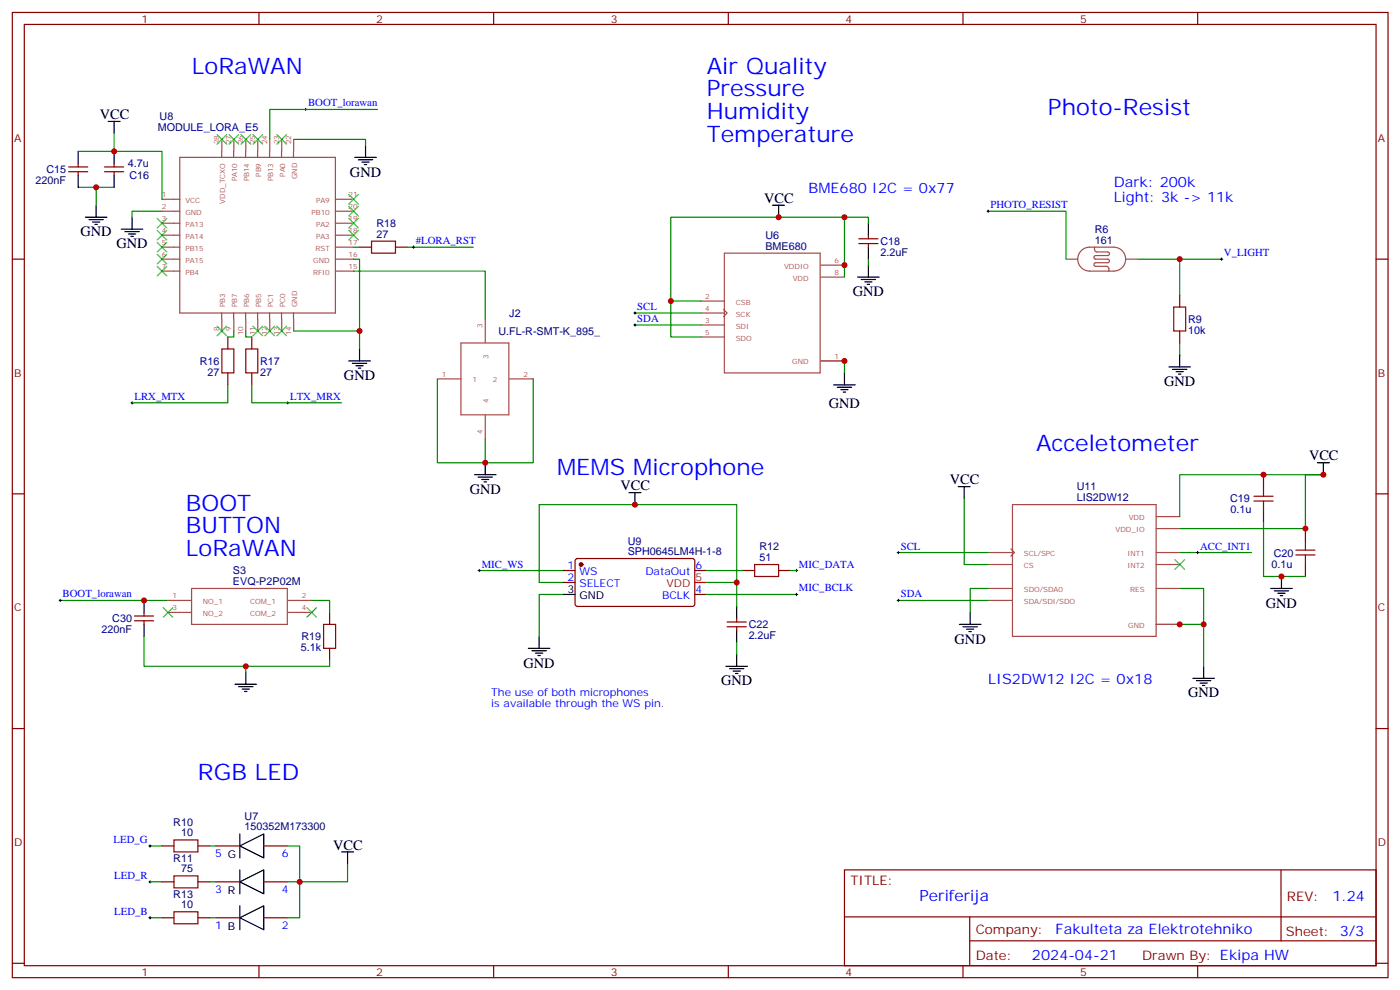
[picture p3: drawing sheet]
<svg xmlns="http://www.w3.org/2000/svg" width="413mm" height="292mm" viewBox="0 0 413 292" stroke-linecap="round" stroke-linejoin="round" font-family="sans-serif">
<g fill="none" stroke="#870000" stroke-width=".35">
<path d="M3.6 3.7h405.4v284.3h-405.4zM7.2 7.2h398.2v277.3h-398.2zM76.3 3.7v3.5M145.5 3.7v3.5M214.6 3.7v3.5M283.7 3.7v3.5M352.9 3.7v3.5M20.2 49.2h5.7M20.2 50.6h5.7M23 48.1v1.1M23 50.6v1M30.8 49.2h5.6"/>
<path d="M30.8 50.6h5.6M33.6 48.1v1.1M33.6 50.6v1M3.6 76.3h3.6M105.9 72.8h3.6M116.5 72.8h3.6M253 71.8h5.7M253 70.3h5.7M255.9 69.3v1M255.9 71.8v1M405.4 76.3h3.6M67.1 99.3v3.5"/>
<path d="M74.2 99.3v3.5M347.6 86.9v3.6M347.6 97.5v3.5M67.1 109.9v3.5M74.2 109.9v3.5M372.3 139.8v3.6M3.6 145.5h3.6M372.3 150.4v3.6M384.6 155.7v3.5M405.4 145.5h3.6M165.9 168.1h3.5M165.9 171.6h3.5"/>
<path d="M169.7 164.7l.4-.2 34.2 .1 .4 .6v13l-.7 .4h-34.1l-.5-.7v-12.7zM204.7 168.1h3.5M204.7 175.1h3.5M218.8 168.1h3.6M229.4 168.1h3.5M384.6 166.3v3.5M39.6 181.5h5.7M39.6 182.9h5.7M42.4 180.4v1.1M42.4 182.9v1M97.1 180.4v3.5M97.1 191v3.5"/>
<path d="M214.2 184.6h5.7M214.2 183.2h5.7M217.1 182.2v1M217.1 184.6v1.1M3.6 214.6h3.6M405.4 214.6h3.6M47.7 259.8h3.6M47.7 249.2h3.6M58.3 259.8h3.5M58.3 249.2h3.5M63.6 259.8h7.1M63.6 249.2h7.1"/>
<path d="M77.7 259.8h7.1M77.7 249.2h7.1M248.8 256.3h156.6v28.2h-156.6zM377.4 256.3v20.9M47.7 270.4h3.6M58.3 270.4h3.5M63.6 270.4h7.1M77.7 270.4h7.1M248.8 270.1h156.5M285.7 277.2h119.6M285.7 270.1v14.1M3.6 283.8h3.6"/>
<path d="M76.3 284.5v3.5M145.5 284.5v3.5M214.6 284.5v3.5M283.7 284.5v3.5M352.9 284.5v3.5M405.4 283.8h3.6"/>
</g>
<g fill="none" stroke="#a64a4a" stroke-width=".35">
<path d="M47.7 58.7h5.3M53 46.4h45.8v45.8h-45.8zM65.4 41.1l-.1 5.3M68.9 41.1l-.1 5.3M72.4 44.6v1.8M72.4 41.1v3.4M75.9 44.6v1.8M76 41.1v3.4M79.4 44.6v1.8M79.5 41.1v3.4M83 44.6v1.8M83 41.1v3.4"/>
<path d="M86.5 44.6v1.8M86.5 41.1v3.4M98.8 58.7h1.8M100.7 58.7h3.5M47.7 79.9h5.3M47.7 72.8h5.3M47.7 76.3h5.3M47.7 62.2h5.3M47.7 65.8h5.3M47.7 69.3h5.3M98.8 79.9h1.8M98.8 72.8h1.8"/>
<path d="M98.8 76.3h1.8M98.8 62.2h1.8M98.8 65.8h1.8M98.8 69.3h1.8M100.7 79.9h3.5M100.7 72.8h3.5M100.7 76.3h3.5M100.7 62.2h3.5M100.7 65.8h3.5M100.7 69.3h3.5M213.4 74.6h28.2v35.3h-28.2zM241.9 78.1h6.9"/>
<path d="M314.1 76.3h3.5M318.6 73.8a3.5 3.5 0 0 1 2.5-1h7a3.5 3.5 0 0 1 3.6 3.5 3.5 3.5 0 0 1-3.6 3.6h-7a3.5 3.5 0 0 1-3.3-2.2 3.5 3.5 0 0 1 .8-3.9zM322.5 72.8v1l.4 .4h3.5a.53 .53 0 0 1 .5 .6 .53 .53 0 0 1-.5 .5h-3.6a.53 .53 0 0 0-.5 .5 .53 .53 0 0 0 .5 .5h3.6a.53 .53 0 0 1 .5 .6 .53 .53 0 0 1-.5 .5h-3.6a.53 .53 0 0 0-.5 .5 .53 .53 0 0 0 .5 .6h3.5l.4 .4v1M331.8 76.3h3.4M65.3 92.2l.1 5.3M68.8 92.2l.1 5.3M72.4 92.2v1.8M72.4 94v3.5M75.9 92.2v1.8M76 94v3.5M79.4 92.2v1.8M79.5 94v3.5"/>
<path d="M83 92.2v1.8M83 94v3.5M86.5 92.2v1.8M86.5 94v3.5M143 94v6.9M206.5 88.7h6.9M206.5 95.7h6.9M206.5 92.2h6.9M206.5 99.3h6.9M213.2 91.2l1 1-1 1.1M241.9 81.6h6.9M128.9 111.6h6.9"/>
<path d="M135.8 101h14.1v21.2h-14.1zM150.1 111.6h7M241.9 106.3h6.9M143 122.3v7M298.3 148.7h42.3v38.8h-42.3zM340.6 155.7h7M340.6 152.2h7M49.5 176.9h6.9M56.4 173.4h28.3v10.5h-28.3zM84.9 176.9h6.9M291.1 166.3h7M291.1 162.8h7"/>
<path d="M291.1 173.4h7M291.1 176.9h7M297.9 161.7l1 1.1-1 1M340.6 166.3h7M340.6 162.8h7M340.6 173.4h7M49.5 180.4h6.9M84.9 180.4h6.9M340.6 183.9h7"/>
</g>
<circle cx="171.2" cy="166.3" r=".53" fill="#870000" stroke="#870000" stroke-width=".35"/>
<g fill="none" stroke="#000" stroke-width=".35">
<path d="M31.9 35.8h3.5M33.6 35.8v3.5M23 44.6v3.5M23 51.6v3.6M33.6 44.6v3.5M33.6 51.6v3.6M104.5 46.4h6.4M105.6 47.1h4.2M106.6 47.8h2.2M107.4 48.5h.7M107.7 42.8v3.6M25.2 64h6.3"/>
<path d="M26.2 64.7h4.2M27.3 65.4h2.1M28 66.1h.7M28.3 60.5v3.5M35.7 67.5h6.4M36.8 68.2h4.2M37.9 68.9h2.1M38.6 69.6h.7M38.9 64v3.5M227.6 60.5h3.6M229.4 60.5v3.5M255.9 65.8v3.5"/>
<path d="M255.9 72.8v3.5M255.9 78.1v3.5M252.7 81.6h6.3M253.8 82.3h4.2M254.8 83h2.1M255.5 83.7h.7M102.8 106.3h6.3M103.8 107h4.3M104.9 107.7h2.1M105.6 108.4h.7M105.9 102.8v3.5M245.6 113.4h6.4"/>
<path d="M246.7 114.1h4.2M247.8 114.8h2.1M248.5 115.5h.7M248.8 109.9v3.5M344.4 108.1h6.4M345.5 108.8h4.2M346.5 109.5h2.2M347.2 110.2h.7M347.6 104.6v3.5M139.8 139.8h6.4M143 136.3v3.5M388.2 136.3h3.5"/>
<path d="M389.9 136.3v3.5M140.9 140.5h4.2M141.9 141.3h2.1M142.6 142h.7M185.3 145.1h3.5M187.1 145.1v3.6M282.3 143.4h3.6M284.1 143.4v3.5M42.4 176.9v3.5M165.9 175.1h3.5M217.1 178.6v3.6M374.4 173.4h6.4"/>
<path d="M375.5 174.1h4.2M376.5 174.8h2.1M377.2 175.5h.7M377.6 169.8v3.6M42.4 183.9v3.6M72.4 198v3.6M155.7 191h6.3M156.7 191.7h4.3M157.8 192.4h2.1M158.5 193.1h.7M158.9 187.5v3.5M213.9 196.3h6.3"/>
<path d="M214.9 197h4.3M216 197.7h2.1M216.7 198.4h.7M217.1 185.7v3.5M217.1 192.8v3.5M282.7 183.9h6.3M283.7 184.6h4.3M284.8 185.3h2.1M285.5 186.1h.7M285.9 180.4v3.5M351.5 199.8h6.3M354.6 196.3v3.5"/>
<path d="M69.3 201.6h6.3M70.3 202.3h4.2M71.4 203h2.1M72.1 203.7h.7M352.5 200.5h4.3M353.6 201.2h2.1M354.3 201.9h.7M70.7 259.8l7-3.5v7zM70.7 249.2l7-3.5v7zM70.7 245.7v7M70.7 256.3v7M100.6 251h3.6"/>
<path d="M102.4 251v3.5M70.7 270.4l7-3.6v7.1zM70.7 266.8v7.1"/>
</g>
<path d="M204.7 171.6h3.5" fill="none" stroke="#f00" stroke-width=".35"/>
<g fill="none" stroke="#008700" stroke-width=".35">
<path d="M33.6 39.3v5.3h-10.6M111.2 32.2h-31.7v8.9M23 55.2h10.6M28.3 55.2v5.3M33.6 44.6h14.1v14.1M86.5 41.1h21.2v1.7M47.7 62.2h-8.8v1.8M104.2 76.3h1.7v26.5M104.2 79.9h38.8v14.1M104.2 72.8h1.7M120.1 72.8h19.4M248.8 64h7.1v1.8"/>
<path d="M255.9 76.3v1.8M291.1 62.2h23v14.1M335.2 76.3h24.7M347.6 76.3v10.6M68.9 97.5v1.8h-1.8M72.4 97.5v1.8h1.8M86.5 97.5h19.4M187.1 95.7h19.4M187.1 92.2h19.4M197.7 88.7h8.8M248.8 81.6v-17.6h-51.1v35.3h8.8M67.1 113.4v5.3h-28.2"/>
<path d="M74.2 113.4v5.3h26.4M128.9 111.6v24.7h14.1v-7M157.1 111.6v24.7h-14.1M248.8 106.3v3.6M347.6 101v3.6M284.1 146.9v19.4h7M347.6 152.2v-12.4h42.3h-5.3v15.9h-37M372.3 154v15.8h12.3M17.7 176.9h31.8M91.8 176.9h5.3v3.5M141.2 168.1h24.7M165.9 171.6h-7v-22.9h58.2v22.9h-8.9"/>
<path d="M165.9 175.1h-7v12.4M208.2 168.1h10.6M208.2 175.1h26.5M217.1 171.6v7M232.9 168.1h1.8M264.7 162.8h26.4M264.7 176.9h26.4M291.1 173.4h-5.2v7M347.6 173.4h7v10.5M347.6 162.8h21.2M42.4 187.5v8.8h30M97.1 194.5v1.8h-24.7v1.7"/>
<path d="M217.1 189.2v3.6M347.6 183.9h7v12.4M44.2 249.2h3.5M44.2 259.8h3.5M61.8 249.2h1.8M61.8 259.8h1.8M84.8 249.2h3.5v21.2h-3.5M102.4 254.5v5.3h-17.6M44.2 270.4h3.5M61.8 270.4h1.8"/>
</g>
<g fill="none" stroke="#a10000" stroke-width=".35">
<path d="M109.5 71h7v3.6h-7zM345.8 90.5h3.6v7h-3.6zM65.4 102.8h3.5v7.1h-3.5zM72.4 102.8h3.6v7.1h-3.6zM369.5 147.6h5.6M369.5 146.2h5.6M372.3 143.4v2.8M372.3 147.6v2.8M384.6 159.2v2.9M222.4 166.3h7v3.5h-7zM381.8 163.5h5.7M381.8 162.1h5.7"/>
<path d="M384.6 163.5v2.8M95.4 183.9h3.5v7.1h-3.5zM51.3 247.4h7v3.6h-7zM51.3 258h7v3.5h-7zM51.3 268.6h7v3.5h-7z"/>
</g>
<g fill="none" stroke="#000" stroke-width=".29">
<path d="M89.7 32.2h.7M90.1 31.9v.7M121.5 72.8h.7M121.8 72.5v.7M290.8 62.2h.7M291.1 61.9v.7M359.6 76.3h.7M359.9 76v.7M186.7 92.2h.7M186.7 95.7h.7M187.1 91.9v.7M187.1 95.4v.7"/>
<path d="M38.6 118.7h.7M38.9 118.3v.7M84.4 118.7h.7M84.8 118.3v.7M17.4 176.9h.7M17.7 176.5v.7M140.9 168.1h.7M141.2 167.7v.7M234.4 168.1h.7M234.4 175.1h.7M234.7 167.7v.7M234.7 174.8v.7"/>
<path d="M264.3 176.9h.7M264.3 162.8h.7M264.7 162.4v.7M264.7 176.5v.7M352.5 162.8h.7M352.9 162.4v.7M43.9 249.2h.7M43.9 259.8h.7M44.2 248.8v.8M44.2 259.4v.7M43.9 270.4h.7M44.2 270v.7"/>
</g>
<g fill="none" stroke="#3c3" stroke-width=".35">
<path d="M64 39.7l2.8 2.8M66.8 39.7l-2.8 2.8M67.5 39.7l2.8 2.8M70.3 39.7l-2.8 2.8M71 39.7l2.8 2.8M73.8 39.7l-2.8 2.8M74.5 39.7l2.9 2.8M77.4 39.7l-2.9 2.8M81.6 39.7l2.8 2.8M84.4 39.7l-2.8 2.8M102.8 57.3l2.8 2.8M105.6 57.3l-2.8 2.8"/>
<path d="M46.3 78.5l2.8 2.8M46.3 74.9l2.8 2.9M46.3 71.4l2.8 2.8M46.3 67.9l2.8 2.8M46.3 64.3l2.8 2.9M49.1 64.3l-2.8 2.9M49.1 67.9l-2.8 2.8M49.1 74.9l-2.8 2.9M49.1 78.5l-2.8 2.8M49.1 71.4l-2.8 2.8M102.8 67.9l2.8 2.8M102.8 60.8l2.8 2.8"/>
<path d="M102.8 64.3l2.8 2.9M105.6 60.8l-2.8 2.8M105.6 64.3l-2.8 2.9M105.6 67.9l-2.8 2.8M64 96.1l2.8 2.8M66.8 96.1l-2.8 2.8M74.5 96.1l2.9 2.8M77.4 96.1l-2.9 2.8M78.1 96.1l2.8 2.8M80.9 96.1l-2.8 2.8M81.6 96.1l2.8 2.8M84.4 96.1l-2.8 2.8"/>
<path d="M48.1 179l2.8 2.8M50.9 179l-2.8 2.8M90.4 179l2.8 2.8M93.2 179l-2.8 2.8M346.2 164.9l2.8 2.8M349 164.9l-2.8 2.8"/>
</g>
<g fill="#c00">
<circle cx="347.6" cy="76.3" r=".88"/>
<circle cx="187.1" cy="148.7" r=".88"/>
<circle cx="248.8" cy="78.1" r=".88"/>
<circle cx="229.4" cy="64" r=".88"/>
<circle cx="248.8" cy="106.3" r=".88"/>
<circle cx="217.1" cy="171.6" r=".88"/>
<circle cx="197.7" cy="88.7" r=".88"/>
<circle cx="248.8" cy="64" r=".88"/>
<circle cx="88.3" cy="259.8" r=".88"/>
<circle cx="347.6" cy="183.9" r=".88"/>
<circle cx="354.6" cy="183.9" r=".88"/>
<circle cx="372.3" cy="139.8" r=".88"/>
<circle cx="33.6" cy="44.6" r=".88"/>
<circle cx="28.3" cy="55.2" r=".88"/>
<circle cx="105.9" cy="97.5" r=".88"/>
<circle cx="42.4" cy="176.9" r=".88"/>
<circle cx="72.4" cy="196.3" r=".88"/>
<circle cx="143" cy="136.3" r=".88"/>
<circle cx="384.6" cy="155.7" r=".88"/>
<circle cx="377.6" cy="169.8" r=".88"/>
<circle cx="389.9" cy="139.8" r=".88"/>
</g>
<g font-size="6.7" fill="#00f">
<text x="56.6" y="21.7">LoRaWAN</text>
<text x="208.2" y="21.7">Air Quality</text>
<text x="208.2" y="28.4">Pressure</text>
<text x="208.2" y="35.1">Humidity</text>
<text x="308.8" y="34">Photo-Resist</text>
<text x="208.2" y="41.8">Temperature</text>
<text x="305.3" y="132.8">Acceletometer</text>
<text x="164.1" y="139.8">MEMS Microphone</text>
<text x="54.8" y="150.4">BOOT</text>
<text x="54.8" y="157.1">BUTTON</text>
<text x="54.8" y="163.8">LoRaWAN</text>
<text x="58.3" y="229.8">RGB LED</text>
</g>
<text font-size="4.6" fill="#00f" x="270.9" y="265.3">Periferija</text>
<g font-size="4.2">
<text x="29.4" y="35.1">VCC</text>
<text x="103.1" y="52">GND</text>
<text x="225.2" y="59.8">VCC</text>
<text x="23.7" y="69.6">GND</text>
<text x="34.3" y="73.2">GND</text>
<text x="251.3" y="87.3">GND</text>
<text x="101.4" y="112">GND</text>
<text x="343" y="113.7">GND</text>
<text x="244.2" y="120.1">GND</text>
<text x="385.7" y="135.6">VCC</text>
<text x="279.9" y="142.7">VCC</text>
<text x="138.4" y="145.5">GND</text>
<text x="182.8" y="144.4">VCC</text>
<text x="373" y="179">GND</text>
<text x="281.3" y="189.6">GND</text>
<text x="154.3" y="196.6">GND</text>
<text x="212.5" y="201.9">GND</text>
<text x="350.1" y="205.5">GND</text>
<text x="98.2" y="250.3">VCC</text>
</g>
<g font-size="4.2" fill="#00f">
<text x="238.2" y="56.9">BME680 I2C = 0x77</text>
<text x="328.2" y="55.2">Dark: 200k</text>
<text x="328.2" y="59.4">Light: 3k -&gt; 11k</text>
<text x="291.1" y="201.6">LIS2DW12 I2C = 0x18</text>
<text x="392.6" y="265.5">1.24</text>
<text x="311" y="275.1">Fakulteta za Elektrotehniko</text>
<text x="304.1" y="282.9">2024-04-21</text>
</g>
<g font-size="3.9" fill="#800">
<text x="250.6" y="260.8">TITLE:</text>
<text x="379.2" y="265.5">REV:</text>
<text x="287.5" y="275">Company:</text>
<text x="378.9" y="275.7">Sheet: 3/3</text>
<text x="287.5" y="282.7">Date:</text>
<text x="336.5" y="282.8">Drawn By: Ekipa HW</text>
</g>
<g font-size="3.2" fill="#800">
<text x="41.7" y="6.7">1</text>
<text x="110.9" y="6.7">2</text>
<text x="180" y="6.7">3</text>
<text x="249.2" y="6.7">4</text>
<text x="318.3" y="6.7">5</text>
<text x="4.2" y="41.8">A</text>
<text x="406" y="41.8">A</text>
<text x="4.2" y="110.9">B</text>
<text x="406" y="110.9">B</text>
<text x="4.2" y="180.1">C</text>
<text x="406" y="180.1">C</text>
<text x="4.2" y="249.2">D</text>
<text x="406" y="249.2">D</text>
<text x="41.7" y="287.5">1</text>
<text x="110.9" y="287.5">2</text>
<text x="180" y="287.5">3</text>
<text x="249.2" y="287.5">4</text>
<text x="318.3" y="287.5">5</text>
</g>
<g font-size="3.2" fill="#000080">
<text x="47" y="35.5">U8</text>
<text x="46.5" y="38.7">MODULE_LORA_E5</text>
<text x="13.7" y="51.1">C15</text>
<text x="37.7" y="49.3">4.7u</text>
<text x="38.2" y="52.8">C16</text>
<text x="10.5" y="54.2">220nF</text>
<text x="110.9" y="70">27</text>
<text x="110.9" y="66.9">R18</text>
<text x="225.5" y="70.3">U6</text>
<text x="322.6" y="71.8">161</text>
<text x="322.6" y="68.5">R6</text>
<text x="225.5" y="73.5">BME680</text>
<text x="259.4" y="75.3">2.2uF</text>
<text x="259.4" y="72.2">C18</text>
<text x="150.1" y="93.3">J2</text>
<text x="350.1" y="95.2">R9</text>
<text x="146.8" y="98.6">U.FL-R-SMT-K_895_</text>
<text x="350.1" y="98.3">10k</text>
<text x="58.8" y="107.5">R16</text>
<text x="76.7" y="107.5">R17</text>
<text x="61.1" y="110.6">27</text>
<text x="76.7" y="110.6">27</text>
<text x="317.3" y="147.6">LIS2DW12</text>
<text x="317.3" y="144.4">U11</text>
<text x="362.4" y="148">C19</text>
<text x="362.6" y="151.2">0.1u</text>
<text x="184.9" y="160.4">U9</text>
<text x="184.9" y="163.4">SPH0645LM4H-1-8</text>
<text x="223.8" y="165.2">51</text>
<text x="223.8" y="162.1">R12</text>
<text x="374.6" y="167.4">0.1u</text>
<text x="375.3" y="163.9">C20</text>
<text x="68.6" y="172.3">EVQ-P2P02M</text>
<text x="68.6" y="169.1">S3</text>
<text x="33.1" y="183.3">C30</text>
<text x="220.6" y="185.1">C22</text>
<text x="29.9" y="186.5">220nF</text>
<text x="88.6" y="191.8">5.1k</text>
<text x="88.8" y="188.6">R19</text>
<text x="220.6" y="188.2">2.2uF</text>
<text x="51.1" y="243.3">R10</text>
<text x="72.1" y="244.6">150352M173300</text>
<text x="72.1" y="241.7">U7</text>
<text x="53.4" y="246.4">10</text>
<text x="51.1" y="253.8">R11</text>
<text x="53.4" y="257">75</text>
<text x="51.1" y="264.4">R13</text>
<text x="53.4" y="267.5">10</text>
</g>
<g font-size="3.2" fill="#00f">
<text x="90.8" y="31.4">BOOT_lorawan</text>
<text x="291.9" y="61.3">PHOTO_RESIST</text>
<text x="122.5" y="71.9">#LORA_RST</text>
<text x="360.6" y="75.5">V_LIGHT</text>
<text x="187.8" y="91.3">SCL</text>
<text x="187.8" y="94.9">SDA</text>
<text x="39.6" y="117.8">LRX_MTX</text>
<text x="85.5" y="117.8">LTX_MRX</text>
<text x="265.4" y="161.9">SCL</text>
<text x="353.6" y="161.9">ACC_INT1</text>
<text x="141.9" y="167.2">MIC_WS</text>
<text x="167.2" y="167.7">1</text>
<text x="204.9" y="167.7">6</text>
<text x="235.4" y="167.2">MIC_DATA</text>
<text x="167.2" y="171.2">2</text>
<text x="170.7" y="169.5">WS</text>
<text x="170.7" y="173">SELECT</text>
<text x="190.2" y="169.5">DataOut</text>
<text x="18.5" y="176">BOOT_lorawan</text>
<text x="195.1" y="176.5">BCLK</text>
<text x="204.9" y="174.8">4</text>
<text x="235.4" y="174.2">MIC_BCLK</text>
<text x="265.4" y="176">SDA</text>
<text x="144.7" y="205.1">The use of both microphones</text>
<text x="144.7" y="208.3">is available through the WS pin.</text>
<text x="33.5" y="248.3">LED_G</text>
<text x="63.4" y="252.4">5 G</text>
<text x="83" y="252.4">6</text>
<text x="33.7" y="258.9">LED_R</text>
<text x="63.4" y="263">3 R</text>
<text x="83" y="263">4</text>
<text x="33.7" y="269.5">LED_B</text>
<text x="63.4" y="273.5">1 B</text>
<text x="83" y="273.5">2</text>
</g>
<g font-size="3.2" fill="#f00">
<text x="196.4" y="173">VDD</text>
<text x="204.9" y="171.2">5</text>
</g>
<g font-size="3.2">
<text x="167.2" y="174.8">3</text>
<text x="170.7" y="176.5">GND</text>
</g>
<g font-size="2.1" fill="#a54b4b">
<text x="64.6" y="42.5" transform="rotate(-90 64.6 42.5)">28</text>
<text x="68.1" y="42.5" transform="rotate(-90 68.1 42.5)">27</text>
<text x="71.7" y="42.5" transform="rotate(-90 71.7 42.5)">26</text>
<text x="75.2" y="42.5" transform="rotate(-90 75.2 42.5)">25</text>
<text x="78.7" y="42.5" transform="rotate(-90 78.7 42.5)">24</text>
<text x="82.3" y="42.5" transform="rotate(-90 82.3 42.5)">23</text>
<text x="85.8" y="42.5" transform="rotate(-90 85.8 42.5)">22</text>
<text x="69.9" y="53.4" transform="rotate(-90 69.9 53.4)">PA10</text>
<text x="73.4" y="53.4" transform="rotate(-90 73.4 53.4)">PB14</text>
<text x="76.9" y="52.1" transform="rotate(-90 76.9 52.1)">PB9</text>
<text x="80.5" y="53.4" transform="rotate(-90 80.5 53.4)">PB13</text>
<text x="84" y="52.1" transform="rotate(-90 84 52.1)">PA0</text>
<text x="87.5" y="52.9" transform="rotate(-90 87.5 52.9)">GND</text>
<text x="47.7" y="58">1</text>
<text x="54.6" y="59.7">VCC</text>
<text x="66.4" y="60" transform="rotate(-90 66.4 60)">VDD_TCXO</text>
<text x="93.1" y="59.7">PA9</text>
<text x="102.7" y="58">21</text>
<text x="47.7" y="61.5">2</text>
<text x="47.7" y="65.1">3</text>
<text x="54.6" y="63.3">GND</text>
<text x="91.8" y="63.3">PB10</text>
<text x="102.7" y="65.1">19</text>
<text x="102.7" y="61.5">20</text>
<text x="47.7" y="68.6">4</text>
<text x="54.6" y="66.8">PA13</text>
<text x="54.6" y="70.3">PA14</text>
<text x="93.1" y="70.3">PA3</text>
<text x="93.1" y="66.8">PA2</text>
<text x="102.7" y="68.6">18</text>
<text x="47.7" y="72.1">5</text>
<text x="47.7" y="75.6">6</text>
<text x="54.6" y="73.9">PB15</text>
<text x="54.6" y="77.4">PA15</text>
<text x="92.3" y="77.4">GND</text>
<text x="93" y="73.9">RST</text>
<text x="102.7" y="75.6">16</text>
<text x="102.7" y="72.1">17</text>
<text x="245.9" y="77.4">6</text>
<text x="47.7" y="79.2">7</text>
<text x="54.6" y="80.9">PB4</text>
<text x="92.3" y="80.9">RFI0</text>
<text x="102.7" y="79.2">15</text>
<text x="231" y="79.1">VDDIO</text>
<text x="233.6" y="82.7">VDD</text>
<text x="245.9" y="80.9">8</text>
<text x="207.8" y="88">2</text>
<text x="216.8" y="89.7">CSB</text>
<text x="66.4" y="90.6" transform="rotate(-90 66.4 90.6)">PB3</text>
<text x="69.9" y="90.6" transform="rotate(-90 69.9 90.6)">PB7</text>
<text x="73.4" y="90.6" transform="rotate(-90 73.4 90.6)">PB6</text>
<text x="76.9" y="90.6" transform="rotate(-90 76.9 90.6)">PB5</text>
<text x="80.5" y="90.6" transform="rotate(-90 80.5 90.6)">PC1</text>
<text x="84" y="90.6" transform="rotate(-90 84 90.6)">PC0</text>
<text x="87.5" y="90.6" transform="rotate(-90 87.5 90.6)">GND</text>
<text x="207.8" y="95">3</text>
<text x="207.8" y="91.5">4</text>
<text x="216.8" y="93.3">SCK</text>
<text x="64.6" y="97.5" transform="rotate(-90 64.6 97.5)">8</text>
<text x="68.1" y="97.5" transform="rotate(-90 68.1 97.5)">9</text>
<text x="71.7" y="98.8" transform="rotate(-90 71.7 98.8)">10</text>
<text x="75.2" y="98.8" transform="rotate(-90 75.2 98.8)">11</text>
<text x="78.7" y="98.8" transform="rotate(-90 78.7 98.8)">12</text>
<text x="82.3" y="98.8" transform="rotate(-90 82.3 98.8)">13</text>
<text x="85.8" y="98.8" transform="rotate(-90 85.8 98.8)">14</text>
<text x="142.2" y="96.8" transform="rotate(-90 142.2 96.8)">3</text>
<text x="207.8" y="98.6">5</text>
<text x="216.8" y="96.8">SDI</text>
<text x="216.8" y="100.3">SDO</text>
<text x="143.9" y="105.7" transform="rotate(-90 143.9 105.7)">3</text>
<text x="233.4" y="107.4">GND</text>
<text x="245.9" y="105.6">1</text>
<text x="130.2" y="110.9">1</text>
<text x="139.2" y="112.7">1</text>
<text x="145.2" y="112.7">2</text>
<text x="154.2" y="110.9">2</text>
<text x="143.9" y="118.8" transform="rotate(-90 143.9 118.8)">4</text>
<text x="142.2" y="127.8" transform="rotate(-90 142.2 127.8)">4</text>
<text x="332.6" y="153.2">VDD</text>
<text x="328.7" y="156.8">VDD_IO</text>
<text x="301.7" y="163.8">SCL/SPC</text>
<text x="301.7" y="167.3">CS</text>
<text x="332.2" y="167.3">INT2</text>
<text x="332.2" y="163.8">INT1</text>
<text x="50.8" y="176.2">1</text>
<text x="50.8" y="179.7">3</text>
<text x="59.8" y="177.9">NO_1</text>
<text x="73.7" y="177.9">COM_1</text>
<text x="88.9" y="176.2">2</text>
<text x="88.9" y="179.7">4</text>
<text x="301.7" y="174.4">SDO/SDA0</text>
<text x="301.7" y="177.9">SDA/SDI/SDO</text>
<text x="333" y="174.4">RES</text>
<text x="59.8" y="181.5">NO_2</text>
<text x="73.7" y="181.5">COM_2</text>
<text x="332.4" y="185">GND</text>
</g>
</svg>
